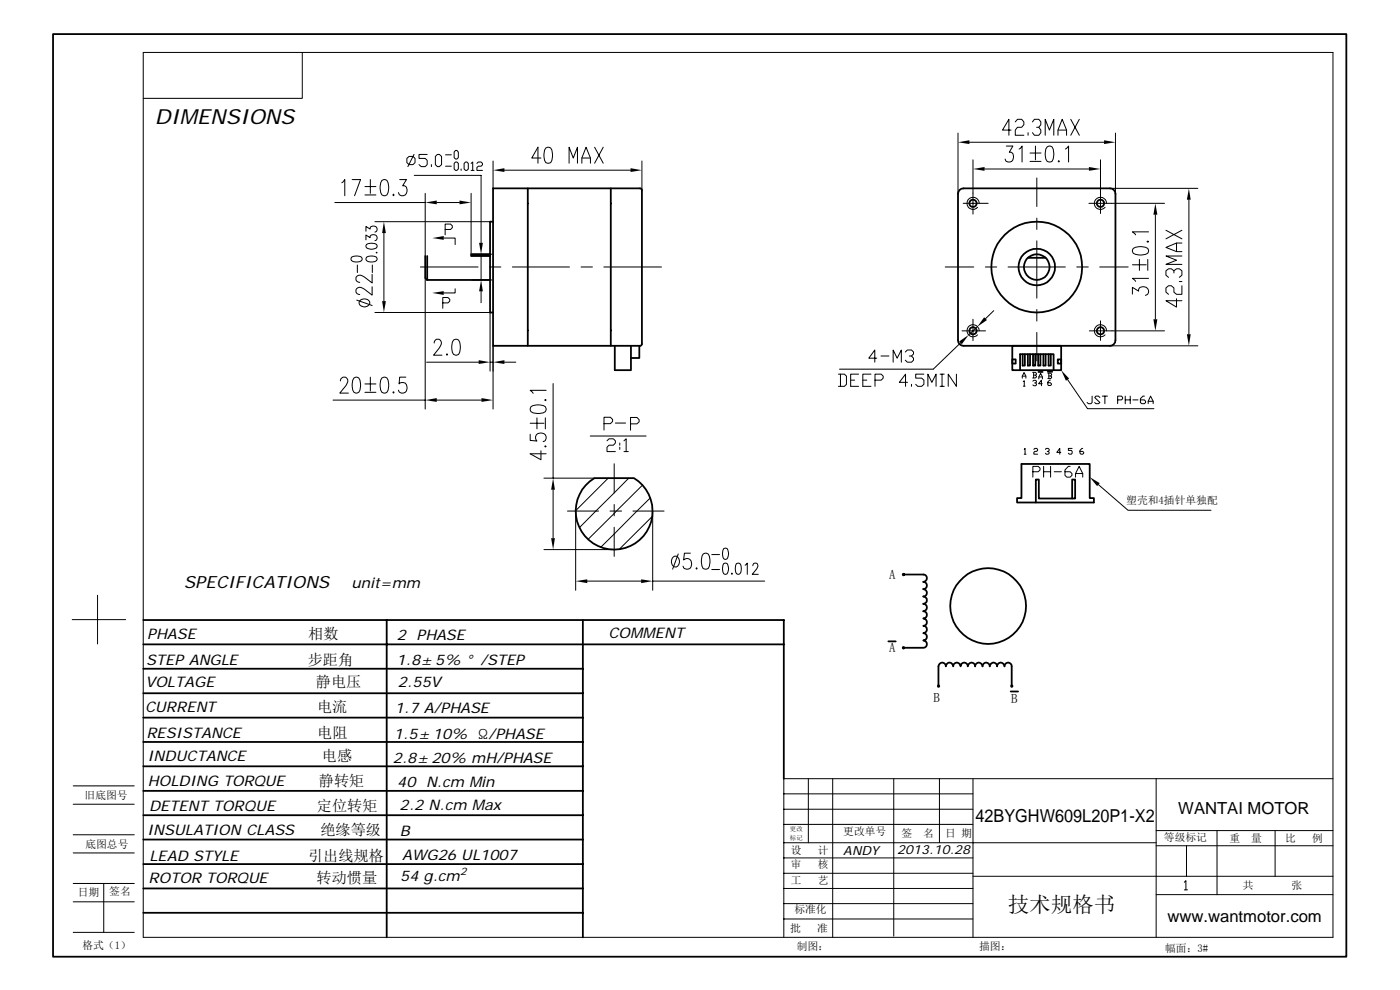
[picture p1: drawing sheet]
<svg xmlns="http://www.w3.org/2000/svg" width="297mm" height="210mm" viewBox="0 0 297 210" stroke-linecap="round" stroke-linejoin="round" font-family="sans-serif">
<g fill="none" stroke="#000" stroke-width=".21">
<path d="M30.4 11.1h252.4v187.7h-252.4zM64.1 11.1v9.8h-33.7M72.5 38.8l.6-.7v3.4M74.7 38.1h1.8l-1.3 3.4M77.4 39.6h2.3M78.6 38.1v2.9M81 38.3l.7-.2a1.72 1.72 0 0 1 .8 1.9l-.4 1.4-.4 .1-.7-.1a3.3 3.3 0 0 1 0-3.1zM84.8 38.1h1.4l-.8 1.3h.4a1.07 1.07 0 0 1 .5 1.6 1.07 1.07 0 0 1-1.6 .2l-.2-.4M86.3 33.6l.5-.4h.8l.4 .4v.9l-.4 .4h-.8l-.5-.4zM87.8 32.8l-1.3 2.5M87.9 37.2h14.2v14.3M90.6 32.8h-1.7v.8h1.3l.4 .4v.9l-.4 .4h-.8l-.5-.4"/>
<path d="M91.5 34.9v.4M92.4 33.2l.4-.4h.4l.5 .4v1.7l-.5 .4h-.4l-.4-.4zM94.5 32.8h1.3M94.5 35.3h1.3M96.6 31.9h.3l.3 .4v1.1l-.3 .3h-.3l-.3-.3v-1.1zM96.6 34.4h.3l.3 .3v1.1l-.3 .3h-.3l-.3-.3v-1.1zM97.8 35.8v.3M98.8 34.4h.3l.2 .3v1.1l-.2 .3h-.3l-.3-.3v-1.1zM99.9 34.7l.4-.3v1.7M99.9 36.1h.7M101.2 34.7l.3-.3h.6l.3 .3v.3l-.3 .3h-.6l-.3 .3v.5h1.2M104.6 34.2v5.8"/>
<path d="M107 36.1h26.8M114.8 33.5h-2l1.3-2.3v3.4M115.8 31.4l.7-.2a1.64 1.64 0 0 1 .7 2l-.4 1.3-.3 .1-.7-.1a3.3 3.3 0 0 1 0-3.1zM120.7 34.6v-3.4l.9 2.3 .9-2.3v3.4M123.4 34.6v-1.1l.9-2.3 1 2.3v1.1M123.4 33.5h1.9M126.1 31.2l1.9 3.4M128 31.2l-1.9 3.4M136.2 34.2v6.1M203.2 28.2v12.9M205.6 30.2h28.6M206.4 33.9v11.5"/>
<path d="M208.9 35.8h22.1M213.5 31h1.4l-.8 1.3 .6 .2a1.07 1.07 0 0 1 .1 1.4 1.07 1.07 0 0 1-1.4 .2l-.2-.4M214.5 27.6h-1.8l1.3-2.3v3.4M215.4 25.9l.4-.6h.9l.5 .6v.6l-.5 .5h-.9l-.4 .6v1.1h1.8M216.2 31.6l.6-.6v3.4M218.1 28.1v.6M218.5 32.5h2.3M218.5 34.2h2.3M219 25.9l.4-.6h1l.4 .6v.6l-.4 .5h-.5M219.7 31v2.9M220 37.8v6M220.4 27l.4 .6v.5l-.4 .6h-1l-.4-.6"/>
<path d="M221.7 28.7v-3.4l.9 2.3 1-2.3v3.4M222.2 31.1l.6-.1a1.64 1.64 0 0 1 .8 1.9l-.4 1.3-.7 .2a1.57 1.57 0 0 1-.8-1.9l.2-.9zM224.4 28.7v-1.1l.9-2.3 1 2.3v1.1M224.4 27.6h1.9M224.6 34.1l.1 .1-.1 .2-.1-.2zM226 31.6l.7-.6v3.4M227.2 25.3l1.8 3.4M229 25.3l-1.8 3.4M233.5 33.9v11.4M235.5 40h18.6M236.6 28.2v12.9M71 43h19.2"/>
<path d="M74.6 54.6a2.28 2.28 0 0 1 2.1 0l.1 .4a1.53 1.53 0 0 1-2.3 0zM75.8 56.2v1.6M77.4 41.4h2.3M77.6 50.9v-1l.9 .5a.7 .7 0 0 1 1.1-.6 .7 .7 0 0 1-.1 1.2M77.6 49.1v-1.1l.9 .6a.7 .7 0 0 1 1.1-.6 .7 .7 0 0 1-.1 1.2M77.8 54.6a2.28 2.28 0 0 1 2.1 0l.1 .4a1.53 1.53 0 0 1-2.4 0zM77.8 51.9a2.28 2.28 0 0 1 2.1 0l.1 .4a1.53 1.53 0 0 1-2.4 0zM78.9 58.2v1.8l-1.6-1.2a.98 .98 0 0 0-1.1-.4 .98 .98 0 0 0-.7 1l.4 .4 .4 .1M79 56.2v1.6M79.5 47h24.5M79.9 53.5l.1 .1-.1 .1zM81.4 49.4v14.5"/>
<path d="M83.5 41.2l.1 .2-.1 .1-.2-.1zM89.2 56.6h12.2M90.2 41v13.3M90.2 59v27.8M92.7 43h4.8M94.1 50.5h2.5v1.4M94.4 48.7h1.2l.4-.4v-.4l-.4-.4h-1.2v2.3M99.9 41v12.9M100.1 59.4h4.2M100.1 53.9h4.2M102.1 53.9v5.5M103.8 56.6h2.4"/>
<path d="M108.7 56.6h12.1M123.3 56.6h2.4M128.1 56.6h12.2M200.5 56.6h6.1M204.3 43.1h5.3M207.7 43.1a1.29 1.29 0 0 0-1.6-1.2 1.29 1.29 0 0 0-.8 1.9 1.29 1.29 0 0 0 2.1 .2M209 56.6h2.4M213.9 56.6h12.1M220 46.3v2.4M220 51.1v12.1M228.4 56.6h2.5M231 43.1h16"/>
<path d="M233.3 56.6h6M234.7 43.1a1.3 1.3 0 0 0-1.7-1.2 1.3 1.3 0 0 0-.6 2 1.3 1.3 0 0 0 2 .1M240.2 56.2h3M240.4 52.7a3.3 3.3 0 0 1 3.1 0l.2 .6a1.72 1.72 0 0 1-2 .8l-1.3-.4-.2-.4zM241.7 55v2.4M243.3 51.3l.2-.2 .2 .2-.2 .1zM243.5 55v2.4M243.7 59h-3.5l.7 .7M243.7 49.2h-3.5l.7 .6M245.1 45.5v22.2M247.3 48.8l3.4 1.9M249 57.9v-.5l-.5-.4h-.6l-.6 .4v1l.6 .4"/>
<path d="M249 57.4l.6-.4h.6l.5 .4v1l-.5 .4M249.6 51.6v1.8M250.2 59.7h.5M250.7 54.3h-3.4l2.3 .9-2.3 .9h3.4M250.7 51.6h-1.1l-2.3 .9 2.3 .9h1.1M250.7 48.8l-3.4 1.9M252.2 42.4v28.5M75.7 63.7l3.2 1.1M76.3 63.8a1.36 1.36 0 0 1 2.1 .2 1.12 1.12 0 0 1-1.1 1.1 1.12 1.12 0 0 1-1.1-1.1zM78.9 60.8v1.8l-1.6-1.3a.98 .98 0 0 0-1.1-.3 .98 .98 0 0 0-.7 1l.4 .3 .4 .2M79.5 66.3h24.5v12.4M90.5 76.8h11"/>
<path d="M92.1 72.8l.3-.7 .2-.1h.5a.89 .89 0 0 1 .4 1.2l-1.5 2.1h1.8M93.9 64.3h1.1l.4-.4v-.4l-.4-.4h-1.1v2.3M94.7 75.2l.1-.2 .1 .2-.1 .1zM96.2 72.1l.7-.1a1.64 1.64 0 0 1 .8 1.9l-.2 .8-.2 .5-.7 .1a1.6 1.6 0 0 1-.8-1.9l.2-.8zM96.6 61.2v.9h-2.5M102.1 61.8v2.4M104 76.8h.6M104.6 73.4v13.4M107 76.8h2.4M177.9 79.4h1.2l.5 .4v1.7l-.5 .4h-1.2M178.3 79.4v2.5M182.2 79.4h-1.7v2.5h1.7"/>
<path d="M184.8 79.4h-1.8v2.5h1.8M186 76h-1.7l1.3-1.8v2.6M186.9 75.5h1.7M189.5 76.8v-2.6l.8 1.8 .9-1.8v2.6M192.1 74.7l.4-.5h.9l.4 .5v.4l-.4 .4h-.5M193.4 75.5l.4 .5v.4l-.4 .4h-.9l-.4-.4M196 79.4h-1.7v.8h1.2l.5 .4v.9l-.5 .4h-.8l-.4-.4M199.4 79.4h.9M199.8 79.4v2.5M202.9 79.4v2.5l-1.7-2.5v2.5M203.8 72.7l-5.8 5.6h-19.9M204.1 70.2h5"/>
<path d="M206.4 67.7v4.6M207.3 69.3l-1.8 1.7M207.7 70.2a1.29 1.29 0 0 0-1.6-1.3 1.29 1.29 0 0 0-.8 1.9 1.29 1.29 0 0 0 2.1 .2M210.8 65.9l-1.7 1.7M216.9 79.8h.7M219.1 79h.6l.2 .2-.2 .4M219.3 79.6h.4l.2 .4-.2 .2h-.6M219.3 79v1.2M220 65.7v2.4M220 70.5v6.1M220.4 80h.7M222.3 79.2h.6l.2 .2-.2 .3"/>
<path d="M222.5 79.7h.4l.2 .4-.2 .2h-.6M222.5 79.2v1.1M231.1 70.2h15.9M233.5 68.1v4.1M234.7 70.2a1.3 1.3 0 0 0-1.7-1.2 1.3 1.3 0 0 0-.6 1.9 1.3 1.3 0 0 0 2 .1M235.5 73.4h18.6M240.2 62.4v-1.4l1.3 .8v-.4a1.07 1.07 0 0 1 1.6-.5 1.07 1.07 0 0 1 .2 1.6l-.3 .1M249.6 63.4v1.7l-2.3-1.3h3.4M250.7 60.6v1.8h-1.1l-.6-.4v-.9l-.5-.5h-.6l-.6 .5v.9l.6 .4M70.6 84.9h19.6M72.2 80.8v-.2a.87 .87 0 0 1 1.1-.6 .89 .89 0 0 1 .4 1.3l-1.6 2.1h1.8M75.1 80.2l.6-.2a1.64 1.64 0 0 1 .8 1.9l-.1 .9-.3 .4-.6 .2a1.65 1.65 0 0 1-.8-2l.1-.8z"/>
<path d="M77.4 81.4h2.3M77.4 83.2h2.3M78.6 80v2.9M81 80.2l.7-.2a1.65 1.65 0 0 1 .8 1.9l-.2 .9-.2 .4-.7 .2a1.59 1.59 0 0 1-.8-2l.2-.8zM83.3 83.2l.2-.1 .1 .1-.1 .2zM86.1 80h-1.3l-.1 1.4a1.01 1.01 0 0 1 1.2-.1 1.01 1.01 0 0 1 .5 1.1 .93 .93 0 0 1-.8 1 .93 .93 0 0 1-1.1-.6M92.7 84.9h9.4M112.5 92.1v1.3l1.4 .1a1 1 0 0 1-.2-1.2 1 1 0 0 1 1.2-.4 .93 .93 0 0 1 1 .7 .93 .93 0 0 1-.7 1.1M112.5 89.8h2.9M112.6 86.3a3.2 3.2 0 0 1 3.1 0l.2 .6a1.64 1.64 0 0 1-2 .8l-.8-.1-.5-.3-.1-.4zM113.9 88.6v2.4M114.8 95.6v1.9l-2.3-1.2h3.4"/>
<path d="M115.7 94.6l.2 .1-.2 .1-.1-.1zM115.7 84.7l.2 .2-.2 .1-.1-.1zM115.7 88.6v2.4M115.9 82.8h-3.4l.6 .6M117.3 81.4v20M125.2 92.5h11.9M128.1 89.9h1.4l.5-.5v-.4l-.5-.5h-1.4v2.7M128.8 93.5l.4-.4h.9l.4 .4v.5l-.4 .4h-.9l-.4 .5v.9h1.7M130.3 98.4v6.2M130.5 89.7h2.2M131.5 94v.4M131.5 94.9v.4"/>
<path d="M132.4 93.5l.4-.4v2.7M132.4 95.8h.9M133.8 89.9h1.3l.5-.4v-.5l-.5-.4h-1.3v2.7M180.5 80.6h.8M183 80.6h.9M185.6 80.6h1.3l.5-.4v-.4l-.5-.4h-1.3v2.5M192.5 81.1h-1.7l1.3-1.7v2.5M193.4 81.5v.4M196.8 81.9v-2.5l.9 1.7 .9-1.7v2.5M199.4 81.9h.9M216.9 80.2v-.4l.3-.8 .4 .8v.4M217.1 80.9l.2-.1v1.1"/>
<path d="M217.1 81.9h.4M217.3 95.3l.2-.2v1.2M217.3 96.3h.4M219.1 80.8l.2-.1h.4l.2 .1v.3l-.4 .1M219.3 95.3l.2-.2h.4l.2 .2-.2 .5h-.4l-.2 .2v.3h.8M219.7 81.2l.2 .2-.2 .4-.6-.1M220.4 80.4v-.4l.4-.8 .3 .8v.4M221.1 81.4h-.8l.6-.8v1.2M221.4 98.9v2.3M221.8 95.3l.1-.2h.5l.2 .2-.2 .5h-.2M222.4 95.8l.2 .2-.2 .3h-.5l-.1-.2M222.8 80.6l-.5 .4v.6l.2 .2 .5-.2-.2-.4h-.5"/>
<path d="M222.9 98.9v2.3M225 96h-.8l.6-.9v1.2M226.5 80.5l4.2 6.2h14.1M227 98.9h-.4l-.7 .8v1.1l.4 .4h.7l.4-.4v-.4l-.4-.3h-1.1M227.4 95.1h-.8v.4h.7l.1 .6-.1 .2h-.4l-.3-.2M229.7 95.1l-.6 .4v.6l.2 .2h.4l.2-.2-.2-.3h-.6M231.7 84v1.4l-.3 .2h-.5l-.3-.2M233.3 84.3l-.3-.3h-.5l-.3 .3 1.1 1.1-.3 .2h-.5l-.3-.2M233.8 84h1.1M234.4 84v1.6M237.1 84.8h.8l.3-.2v-.3l-.3-.3h-.8v1.6M238.7 84v1.6"/>
<path d="M238.7 84.8h1.1M239.8 84v1.6M240.3 84.8h1.1M242.8 84h-.3l-.6 .6v.8l.3 .2h.6l.2-.2v-.3l-.2-.3h-.9M243.6 85.6v-.5l.5-1.1 .5 1.1v.5M243.6 85.1h1M115.4 116.6h14.9M115.4 101.4h10.7M117.3 103.9v10.3M120.4 108.4h6.6M122.1 108.4v16.8M129 101.4l-6.9 6.9"/>
<path d="M129.4 108.4h2.5M130.3 107v2.4M130.3 111.8v6.2M133.4 101.4l-10.5 10.5M134.3 108.4h6.6M136.3 102.9l-11.6 11.5M138 105.6l-10.5 10.5M138.4 109.6l-7 6.9M138.5 108.4v16.8M142.8 118.1l.3-.1a1.18 1.18 0 0 1 1.1 .8 1.18 1.18 0 0 1-.4 1.3 .92 .92 0 0 1-1.1-.1 .92 .92 0 0 1-.3-1.1zM143.9 117.5l-1.2 3.2M146.5 117.3h-1.3l-.2 1.5a1 1 0 0 1 1.3-.2 1 1 0 0 1 .4 1.2 .93 .93 0 0 1-.7 .9 .93 .93 0 0 1-1.1-.6"/>
<path d="M149.2 117.5l.7-.2a1.65 1.65 0 0 1 .7 2l-.4 1.3-.3 .1-.7-.1a3.3 3.3 0 0 1 0-3.1zM151 117.6h1.6M153.5 116.4l.5-.1a1.38 1.38 0 0 1 .4 1.9l-.1 .3-.5 .2a1.21 1.21 0 0 1-.5-1.4zM153.5 119.5h.5a1.38 1.38 0 0 1 .4 1.9l-.1 .3-.5 .1a1.21 1.21 0 0 1-.5-1.3zM156.2 119.5h.5a1.08 1.08 0 0 1 .6 1.3l-.3 .9-.5 .1a1.15 1.15 0 0 1-.5-1.3zM158.1 119.9l.4-.4v2.3M219.1 100.1h1.2l.3-.4v-.4l-.3-.4h-1.2v2.3M221.4 100.1h1.5M223.6 100.1h1.6M228.2 101.2v-.8l.7-1.5 .8 1.5v.8M228.2 100.4h1.5M233 102.8l6.3 5.4h17.6"/>
<path d="M15.3 131.4h11.4M20.7 126.3v10.3M124.6 123.3h11.4M138.5 123.3h23.7M147.8 120.4l.1 .2-.1 .1-.1-.1zM151 120.8h1.6M155.3 121.6v.2zM159.7 120l.4-.5h.3l.3 .2a.9 .9 0 0 1-.2 1l-.9 1.1h1.3M15.5 177.1h13M15.5 170.6h13M15.5 166.7h13M166.3 165.2h116.5z"/>
<path d="M166.3 178.8h79M166.3 165.2v33.6M166.3 168.4h40.1M166.3 171.7h40.1M166.3 174.9h40.1M171.5 165.2v13.6M176.6 165.2v33.6M189.6 165.2v33.4M199.3 165.2v13.6M206.4 165.2v33.6M245.3 165.2v33.6M245.3 176.2h37.5"/>
<path d="M245.3 179.4h37.5M251.7 179.4v6.5M258.2 176.2v13.6M270.5 176.2v9.7M15.5 180.9h13M15.5 191.3h13M15.5 187.4h13M15.5 197.8h13M22 187.4v10.4M166.3 182h40.1M166.3 185.2h40.1M166.3 188.5h40.1"/>
<path d="M166.3 191.7h40.1M166.3 194.9h40.1M206.4 185.9h76.4M245.3 189.8h37.5M251.2 187.1l.4-.3v2M251.2 188.8h.7"/>
</g>
<g fill="#000">
<path d="M104.6 36.1l2.4-.4v.8zM133.8 35.7l2.4 .4-2.4 .4zM203.2 30.2l2.4-.4v.8zM206.4 35.8l2.5-.4v.8zM231 35.4l2.5 .4-2.5 .4zM234.2 29.8l2.4 .4-2.4 .4zM81.4 47l.5 2.4h-.8zM90.2 43l2.5-.5v.8zM91.7 50.5l2.4-.4v.8zM97.5 42.5l2.4 .5-2.4 .3zM101.6 51.5h.8l-.3 2.4zM245.1 43.1l.4 2.4h-.8z"/>
<path d="M252.2 40l.4 2.4h-.8zM81.1 63.9h.8l-.5 2.4zM91.7 62.1l2.4-.3v.8zM101.5 76.4l2.5 .4-2.5 .4zM102.1 59.4l.3 2.4h-.8zM104.6 76.8l2.4-.4v.8zM203.5 72.4l2-1.4-1.5 2zM208.8 67.3l.6 .6-2.1 1.4zM244.7 67.7h.8l-.4 2.5zM251.8 70.9h.8l-.4 2.5zM90.2 84.9l2.5-.5v.9zM102.1 84.4l2.5 .5-2.5 .4z"/>
<path d="M225.1 78.5l1.7 1.8-.7 .5zM116.9 114.2h.8l-.4 2.4zM117.3 101.4l.4 2.5h-.8zM231.2 101.2l2.1 1.3-.6 .6zM122.1 123.3l2.5-.4v.8zM136 122.9l2.5 .4-2.5 .4z"/>
</g>
<g fill="none" stroke="#000" stroke-width=".38">
<path d="M11.3 7.2h274.3v195.7h-274.3zM104.6 40h31.2l.3 .2 .1 32.8-.2 .3-31.4 .1zM112 40v33.4M129.6 40v33.4M90.2 54.3v4.7l.4 .4M90.6 54.3v5.1M90.6 59.4h13.4M99.9 53.9h4.1v.4h-4.1zM104.6 47h-.6v19.3h.6M203.6 40.3l.8-.3h31.1a1.16 1.16 0 0 1 1.1 1.1v31.1a1.16 1.16 0 0 1-1.1 1.2h-31.1a1.16 1.16 0 0 1-1.2-1.2v-31.1zM218.1 54.7h3.7M130.4 73.4v5.1h3.5v-5.1"/>
<path d="M135.6 73.4v2.5h-1.7M214.7 73.4h10.4v5.1h-10.4zM214.7 76.2h.8v.9h-.8zM216.4 78.5v-3.4h7.1v3.4M217 75.1v2.4h.4v-2.4M218.1 75.1v2.4h.4v-2.4M219.2 75.1v2.4h.4v-2.4M220.3 75.1v2.4h.4v-2.4M220.3 78.9h.9M221.4 75.1v2.4h.4v-2.4M222.3 78.9h.9M222.5 75.1v2.4h.4v-2.4"/>
<path d="M224.4 76.2h.7v.9h-.7zM216.7 98.4h14.5v7.3h.9v.9h-16.3v-.9h.9zM124.3 102.9l1.8-1.5h8.4a8.2 8.2 0 0 1 2.5 11.7 8.2 8.2 0 0 1-11.8 1.7 8.2 8.2 0 0 1-.9-11.9zM227.4 101.7h.7v4h-.7zM227.4 105.7h-7v-4h-.7v4.9M30.4 131.5h135.9v33.7M30.4 136.7h135.9M82 131.5v67.3M123.6 131.5v67.3M188.5 136.1h1.5M191.8 121.9l-.1 .1-.2-.1 .2-.2 .1 .2h4.1a.78 .78 0 0 1 .7 .8 .78 .78 0 0 1-.7 .7 .76 .76 0 0 1 .7 .8 .76 .76 0 0 1-.7 .8 .78 .78 0 0 1 .7 .7 .78 .78 0 0 1-.7 .8 .78 .78 0 0 1 .7 .8 .78 .78 0 0 1-.7 .8 .78 .78 0 0 1 .7 .8 .78 .78 0 0 1-.7 .8 .76 .76 0 0 1 .7 .7 .76 .76 0 0 1-.7 .8 .78 .78 0 0 1 .7 .8 .78 .78 0 0 1-.7 .7 .78 .78 0 0 1 .7 .8 .78 .78 0 0 1-.7 .8 .76 .76 0 0 1 .7 .8 .76 .76 0 0 1-.7 .7 .78 .78 0 0 1 .7 .8 .78 .78 0 0 1-.7 .8h-4.1l-.1 .2-.2-.2 .2-.2 .1 .2M30.4 157.4h93.2"/>
<path d="M30.4 152.2h93.2M30.4 147.1h93.2M30.4 141.9h93.2M199 145.4h.2v.3h-.2zM199.1 145.4v-4.1a.78 .78 0 0 1 .8-.8 .78 .78 0 0 1 .8 .8 .78 .78 0 0 1 .7-.8 .78 .78 0 0 1 .8 .8 .78 .78 0 0 1 .8-.8 .78 .78 0 0 1 .8 .8 .76 .76 0 0 1 .7-.8 .76 .76 0 0 1 .8 .8 .78 .78 0 0 1 .8-.8 .78 .78 0 0 1 .8 .8 .78 .78 0 0 1 .8-.8 .78 .78 0 0 1 .7 .8 .76 .76 0 0 1 .8-.8 .76 .76 0 0 1 .8 .8 .78 .78 0 0 1 .7-.8 .78 .78 0 0 1 .8 .8 .78 .78 0 0 1 .8-.8 .78 .78 0 0 1 .8 .8 .76 .76 0 0 1 .8-.8 .76 .76 0 0 1 .7 .8v4.1M214.4 146.7h1.6M214.5 145.4h.2v.3h-.2zM30.4 178.1h93.2M30.4 172.9h93.2M30.4 167.8h93.2M30.4 162.6h93.2M30.4 193.6h93.2"/>
<path d="M30.4 188.5h93.2M30.4 183.3h93.2"/>
<circle cx="206.4" cy="43.1" r=".79"/>
<circle cx="219.9" cy="56.7" r="9.6"/>
<circle cx="219.9" cy="56.7" r="3.9"/>
<circle cx="220" cy="56.7" r="2.72"/>
<circle cx="233.5" cy="43.1" r=".77"/>
<circle cx="206.4" cy="70.2" r=".79"/>
<circle cx="233.5" cy="70.2" r=".77"/>
<circle cx="209.6" cy="128.5" r="8"/>
</g>
<text font-size="4.6" x="213.8" y="193.5">技术规格书</text>
<text font-size="4.4" x="32.8" y="26.2">DIMENSIONS</text>
<text font-size="3.8" x="206.9" y="174.4">42BYGHW609L20P1-X2</text>
<text font-size="3.6" x="39" y="124.7">SPECIFICATIONS</text>
<g font-size="3.5">
<text x="250" y="172.6">WANTAI MOTOR</text>
<text x="247.7" y="195.6">www.wantmotor.com</text>
</g>
<g font-size="3.2">
<text x="65.4" y="135.6">相数</text>
<text x="65.3" y="141.1">步距角</text>
<text x="67" y="145.8">静电压</text>
<text x="67.3" y="151">电流</text>
<text x="67.3" y="156.5">电阻</text>
<text x="68.3" y="161.3">电感</text>
<text x="67.6" y="166.7">静转矩</text>
<text x="67.2" y="172">定位转矩</text>
<text x="68" y="177.2">绝缘等级</text>
<text x="65.4" y="182.5">引出线规格</text>
<text x="67.2" y="187.3">转动惯量</text>
</g>
<g font-size="3.1">
<text x="74.6" y="124.7">unit=mm</text>
<text x="31.2" y="135.6">PHASE</text>
<text x="84.2" y="135.7">2 PHASE</text>
<text x="129.1" y="135.2">COMMENT</text>
<text x="31" y="141.1">STEP ANGLE</text>
<text x="84.1" y="141">1.8± 5% ° /STEP</text>
<text x="30.9" y="145.8">VOLTAGE</text>
<text x="84.4" y="145.8">2.55V</text>
<text x="30.8" y="151">CURRENT</text>
<text x="83.8" y="151.2">1.7 A/PHASE</text>
<text x="31.1" y="156.5">RESISTANCE</text>
<text x="31.3" y="161.3">INDUCTANCE</text>
<text x="83.3" y="161.7">2.8± 20% mH/PHASE</text>
<text x="83.6" y="156.8">1.5± 10%</text>
<text x="31.4" y="166.7">HOLDING TORQUE</text>
<text x="84.3" y="166.9">40 N.cm Min</text>
<text x="31.6" y="172">DETENT TORQUE</text>
<text x="84.8" y="171.8">2.2 N.cm Max</text>
<text x="31.2" y="177.2">INSULATION CLASS</text>
<text x="84.8" y="177.3">B</text>
<text x="31.7" y="182.5">LEAD STYLE</text>
<text x="85.3" y="182.4">AWG26 UL1007</text>
<text x="31.5" y="187.3">ROTOR TORQUE</text>
<text x="84.9" y="187">54 g.cm</text>
</g>
<text font-size="3" x="101.3" y="156.8">Ω/PHASE</text>
<g font-size="2.8">
<text x="188.6" y="122.8">A</text>
<text x="188.6" y="138.4">A</text>
<text x="198.1" y="148.9">B</text>
<text x="214.5" y="149.1">B</text>
</g>
<g font-size="2.7">
<text x="178.9" y="181.4">ANDY</text>
<text x="190.3" y="181.2">2013.10.28</text>
</g>
<g font-size="2.3">
<text x="238.9" y="106.8">塑壳和4插针单独配</text>
<text x="17.9" y="169.5">旧底图号</text>
<text x="18.1" y="179.8">底图总号</text>
<text x="178.9" y="177.2">更改单号</text>
<text x="191.3" y="177.6">签</text>
<text x="195.8" y="177.6">名</text>
<text x="200.5" y="177.6">日 期</text>
<text x="246.9" y="178.4">等级标记</text>
<text x="260.9" y="178.6">重</text>
<text x="265.4" y="178.6">量</text>
<text x="272.7" y="178.6">比</text>
<text x="278.4" y="178.6">例</text>
<text x="167.8" y="181.1">设</text>
<text x="167.8" y="184.2">审</text>
<text x="173.5" y="181.1">计</text>
<text x="173.5" y="184.2">核</text>
<text x="16.5" y="190.1">日期</text>
<text x="23.2" y="189.9">签名</text>
<text x="167.8" y="187.5">工</text>
<text x="173.5" y="187.5">艺</text>
<text x="263.7" y="188.7">共</text>
<text x="274" y="188.7">张</text>
<text x="167.6" y="197.6">批</text>
<text x="168.5" y="193.7">标准化</text>
<text x="173.3" y="197.6">准</text>
<text x="17.5" y="201.4">格式（1）</text>
<text x="169" y="201.5">制图：</text>
<text x="207.7" y="201.5">描图：</text>
<text x="247.2" y="201.8">幅面：3#</text>
</g>
<text font-size="2.2" x="97.6" y="185.5">2</text>
<g font-size="1.4">
<text x="167.6" y="176.3">更改</text>
<text x="167.6" y="178.1">标记</text>
</g>
</svg>
